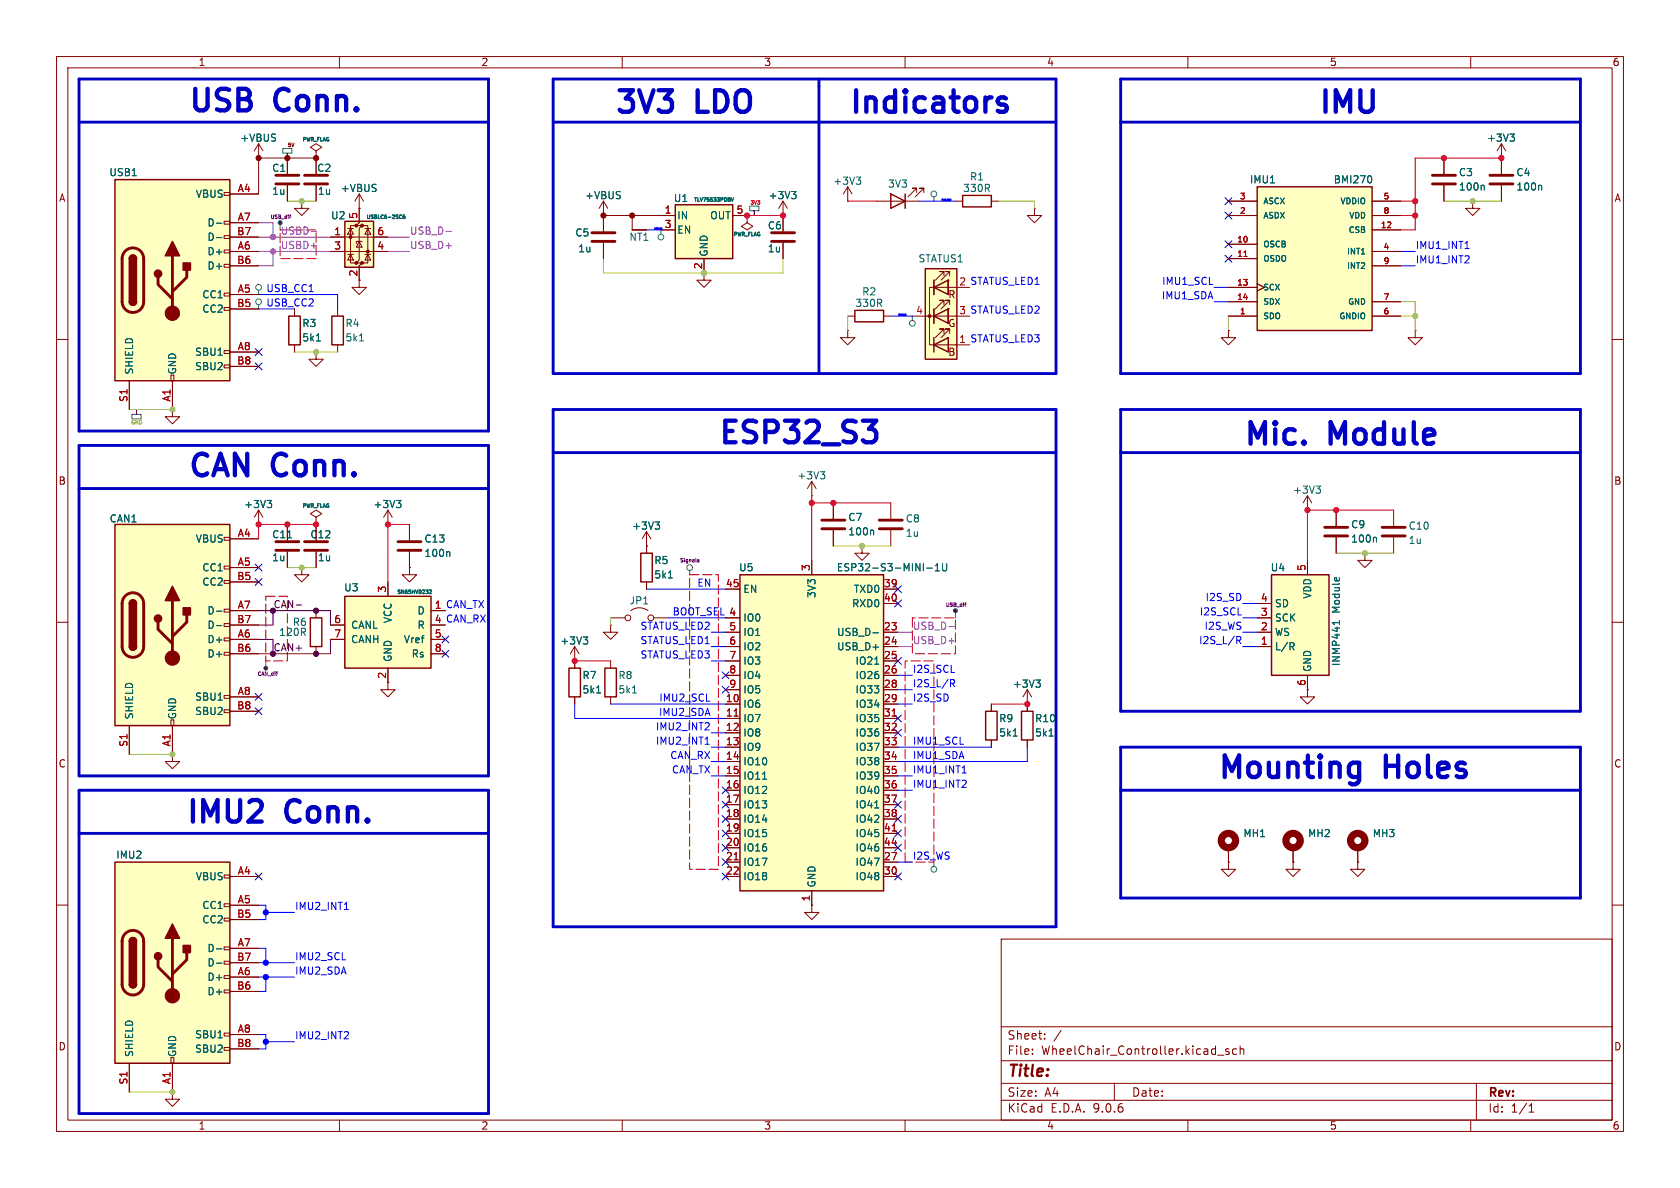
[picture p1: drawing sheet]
<svg xmlns="http://www.w3.org/2000/svg" width="297mm" height="210mm" viewBox="0 0 297 210" stroke-linecap="round" stroke-linejoin="round" font-family="sans-serif">
<g fill="none" stroke="#840000" stroke-width=".18">
<path d="M10 10h277v190h-277zM12 12h273v186h-273zM60 10v2M110 10v2M160 10v2M210 10v2M260 10v2M132.1 38.1v1.3l-1 .6 1 .6 1-.6-1-.6M132.1 38.1h.1M217.2 58.4v1.3h1.2l-1.2 1.3-1.3-1.3h1.3M217.2 58.4h.1M10 60h2"/>
<path d="M285 60h2M45.7 92.7h.1M45.7 90.2l-.7 1.2M45.7 90.2l.8 1.2M45.7 90.2v2.5M50.8 92.7v2.8M50.8 97.5v2.8M55.9 91.4l1-.6-1-.6-1 .6 1 .6v1.3M55.9 92.7h.1M10 110h2M53.3 100.3v1.3h1.3l-1.3 1.3-1.2-1.3h1.2M53.3 100.3h.1"/>
<path d="M285 110h2M30.5 133.4v1.2h1.2l-1.2 1.3-1.3-1.3h1.3M30.5 133.4h.1M10 160h2M177 166h108v32h-108zM285 160h2M60 198v2M110 198v2M160 198v2M177 194.5h108M177 191.5h108M177 187.5h108"/>
<path d="M177 181.5h108M182.5 186.3v.1M182.5 185.5v.1M184.7 183.6v.1M184.7 182.8v.1M187.6 182.1l-1.3 2M197 191.5v3M210 198v2M215.2 186.5h1.2M217.2 185.5l-.3-.1-.2 .2v.2l.5 .2v.3h-.5M218.6 185.5l-.4-.1-.3 .3v.4l.1 .2h.6M219.2 185.5l.3-.1 .3 .1 .1 .9"/>
<path d="M219.2 184.9v1.5M260 198v2M261 191.5v6.5M270.3 196.6h.9M270.3 195.5l.4-.4v1.5"/>
</g>
<path d="M48.8 95.8h4M48.8 97.3h4" fill="none" stroke="#840000" stroke-width=".51"/>
<path d="M47.2 88.5h.8l-.4 .4M47.8 88.9l.2 .3v.3l-.2 .2M50.8 95.1h.8" fill="none" stroke="#006464" stroke-width=".18"/>
<path d="M20.3 92.7h20.3v35.6h-20.3z" fill="#ffffc2"/>
<g fill="none" stroke="#840000" stroke-width=".18">
<path d="M124.5 48.3v1.2h1.2l-1.2 1.3-1.3-1.3h1.3M39.6 95h1v.5h-1zM40.6 95.3h5.1M231.1 90.2h.1M231.1 87.6l-.7 1.3M231.1 87.6l.8 1.3M231.1 87.6v2.6M236.2 90.2v2.8M236.2 95v2.8M241.3 97.8v1.3h1.3l-1.3 1.2-1.3-1.2h1.3M241.3 97.8h.1M246.4 90.2v2.8"/>
<path d="M246.4 95v2.8M39.6 100.1h1v.5h-1zM39.6 102.6h1v.5h-1zM39.6 107.7h1v.5h-1zM39.6 110.2h1v.5h-1zM39.6 112.8h1v.5h-1zM39.6 115.3h1v.5h-1zM40.6 100.3h5.1M40.6 102.9h5.1M40.6 108h5.1M40.6 110.5h5.1M40.6 113h5.1"/>
<path d="M40.6 115.6h5.1M22.9 128.3v5.1M30.2 127.3h.5v1h-.5zM30.5 128.3v5.1M39.6 122.9h1v.5h-1zM39.6 125.5h1v.5h-1zM40.6 123.2h5.1M40.6 125.7h5.1M231.1 121.9v1.3h1.3l-1.3 1.3-1.2-1.3h1.2M231.1 121.9h.1"/>
</g>
<path d="M20.3 92.7h20.3v35.6h-20.3zM22.9 106.7a.64 .64 0 0 1 .6-.7 .64 .64 0 0 1 .6 .7M22.9 114.3a.64 .64 0 0 0 .6 .6 .64 .64 0 0 0 .6-.6" fill="none" stroke="#840000" stroke-width=".25"/>
<path d="M234.2 93.2h4.1M234.2 94.7h4.1M244.3 93.2h4.1M244.3 94.7h4.1M22.1 105.3a1.9 1.9 0 0 1 2.1-.4 1.9 1.9 0 0 1 1.2 1.8v7.6a1.91 1.91 0 0 1-1.9 1.9 1.91 1.91 0 0 1-1.9-1.9v-7.8l.2-.6zM27.9 110v1.3l2.6 2.5M30.5 106.2v10.1M33 108.7v1.3l-2.5 2.5" fill="none" stroke="#840000" stroke-width=".51"/>
<g fill="#840000" stroke="#840000" stroke-width=".25">
<path d="M22.9 106.7h1.2v7.6h-1.2z"/>
<path d="M23 106.2a.64 .64 0 0 1 .7-.1 .64 .64 0 0 1 .4 .6h-1.2z"/>
<path d="M22.9 114.3h1.2a.64 .64 0 0 1-.6 .6 .64 .64 0 0 1-.6-.6z"/>
<path d="M30.5 103.6l1.2 2.6h-2.5z"/>
<path d="M32.4 107.4h1.3v1.3h-1.3z"/>
<circle cx="27.9" cy="109.3" r=".63"/>
</g>
<circle cx="30.5" cy="116.3" r="1.27" fill="#840000" stroke="#840000" stroke-width=".18"/>
<path d="M232.7 85.9h.7l-.4 .5M233.2 86.4l.2 .2v.4l-.2 .2M243.2 95l.1 .2v.6M38.3 108h.9M38.3 110.6h.9" fill="none" stroke="#006464" stroke-width=".18"/>
<path d="M224.8 101.6h10.1v17.8h-10.1z" fill="#ffffc2"/>
<path d="M224.8 101.6h10.1v17.8h-10.1z" fill="none" stroke="#840000" stroke-width=".25"/>
<path d="M63.5 36.8h.1M63.5 34.3l-.8 1.3M63.5 34.3l.8 1.3M63.5 34.3v2.5M63.5 49.5v1.3h1.3l-1.3 1.3-1.3-1.3h1.3M231.1 99.1v2.5M222.2 106.7h2.6M222.2 109.2h2.6M222.2 111.8h2.6M222.2 114.3h2.6M231.1 119.4v2.5" fill="none" stroke="#840000" stroke-width=".18"/>
<path d="M228.4 114.3l.4 .6M228.5 113.6l.3 .3-.1 .3-.2 .1M236.8 109.7v.7M236.8 110.1h-1.3l.3 .2" fill="none" stroke="#006464" stroke-width=".18"/>
<path d="M61 39.1h5v8.1h-5z" fill="#ffffc2"/>
<g fill="#840000" stroke="#840000" stroke-width=".18">
<circle cx="62" cy="41.9" r=".25"/>
<circle cx="63" cy="39.9" r=".25"/>
<circle cx="63" cy="46.5" r=".25"/>
<circle cx="64" cy="39.9" r=".25"/>
<circle cx="64" cy="46.5" r=".25"/>
<circle cx="65" cy="44.4" r=".25"/>
</g>
<g fill="none" stroke="#840000" stroke-width=".18">
<path d="M63 39.9h-1v6.6h1M63.5 36.8v2.6l-.5 .5h1l-.5 .5v5.6l-.5 .5h1l-.5 .5v2.5M64 39.9h1v6.6h-1M182.9 36.8v1.3h1.2l-1.2 1.3-1.3-1.3h1.3M182.9 36.8h.1M58.4 41.9h10.2M58.4 44.5h10.2M61.5 45h1M61.5 40.4h1M62 40.4l.5 1h-1zM62 45l.5 1h-1zM63.5 42.7l.5 1h-1z"/>
<path d="M64 42.7h-1v.4M64.5 45h1M64.5 40.4h1M65 40.4l.5 1h-1zM65 45l.5 1h-1zM152.4 96.5v1.3h1.3l-1.3 1.3-1.3-1.3h1.3M152.4 96.5h.1M107.9 109.2h2.6M111.5 108a2.54 2.54 0 0 1 3.1 0M115.6 109.2h2.5M217.2 152.4v1.3h1.2l-1.2 1.2-1.3-1.2h1.3M217.2 152.4h.1"/>
<path d="M217.2 149.9v2.5M228.6 152.4v1.3h1.3l-1.3 1.2-1.3-1.2h1.3M228.6 152.4h.1M228.6 149.9v2.5M240 152.4v1.3h1.3l-1.3 1.2-1.2-1.2h1.2M240 152.4h.1M240 149.9v2.5"/>
<circle cx="111" cy="109.2" r=".51"/>
<circle cx="115.1" cy="109.2" r=".51"/>
</g>
<path d="M61 39.1h5v8.1h-5z" fill="none" stroke="#840000" stroke-width=".25"/>
<path d="M70.9 38h.1M71 38v.1M71 38.6h-.1M71.5 38l-.2 .2-.1 .3 .2 .1h.2l-.1-.3-.3 .1" fill="none" stroke="#006464" stroke-width=".18"/>
<g fill="none" stroke="#840000" stroke-width="1.3">
<circle cx="217.2" cy="148.6" r="1.27"/>
<circle cx="228.6" cy="148.6" r="1.27"/>
<circle cx="240" cy="148.6" r="1.27"/>
</g>
<path d="M222.2 33h20.4v25.4h-20.4z" fill="#ffffc2"/>
<path d="M222.2 33h20.4v25.4h-20.4z" fill="none" stroke="#840000" stroke-width=".25"/>
<g fill="none" stroke="#840000" stroke-width=".18">
<path d="M217.2 35.6h5M217.2 38.1h5M242.6 35.6h5M242.6 38.1h5M255.3 27.9v2.8M255.3 32.8v2.8M260.3 35.6v1.2h1.3l-1.3 1.3-1.2-1.3h1.2M260.3 35.6h.1M265.4 27.9h.1M265.4 25.4v5.3M265.4 32.8v2.8M265.4 25.4l-.7 1.3"/>
<path d="M265.4 25.4l.8 1.3M217.2 43.2h5M217.2 45.7h5M217.2 50.8h5M217.2 53.3h5M217.2 55.9h5M222.2 50.2l1.3 .6-1.3 .6M242.6 53.3h5M242.6 55.9h5M242.6 40.6h5M242.6 44.5h5M242.6 47h5"/>
<path d="M250.2 58.4v1.3h1.3l-1.3 1.3-1.3-1.3h1.3M250.2 58.4h.1"/>
</g>
<path d="M219.9 45.3h.6" fill="none" stroke="#a90000" stroke-width=".18"/>
<path d="M242.3 31.1l.2 .4-.2 .8M262.2 32.8l.2 .1v.7M266.9 23.7h.8l-.4 .5M267.5 24.2l.2 .2v.3l-.2 .3M272.4 32.8l.2 .1v.7" fill="none" stroke="#006464" stroke-width=".18"/>
<path d="M253.2 31h4.1M253.2 32.5h4.1M263.4 31h4.1M263.4 32.5h4.1" fill="none" stroke="#840000" stroke-width=".51"/>
<path d="M20.3 31.8h20.3v35.5h-20.3z" fill="#ffffc2"/>
<g fill="none" stroke="#840000" stroke-width=".18">
<path d="M39.6 34h1v.5h-1zM39.6 39.1h1v.5h-1zM40.6 34.3h5.1M40.6 39.4h5.1M138.4 38.1v2.8M39.6 44.2h1v.5h-1zM39.6 41.7h1v.5h-1zM39.6 51.8h1v.5h-1zM39.6 54.4h1v.5h-1zM39.6 46.7h1v.5h-1zM40.6 41.9h5.1M40.6 44.5h5.1"/>
<path d="M40.6 47h5.1M40.6 52.1h5.1M40.6 54.6h5.1M138.4 42.9v2.8M149.9 58.4v1.3h1.2l-1.2 1.3-1.3-1.3h1.3M149.9 58.4h.1M149.9 55.9h1.2M156.2 55.9h1.3M22.9 67.3v5.1M30.2 66.3h.5v1h-.5zM30.5 67.3v5.1M39.6 62h1v.5h-1z"/>
<path d="M39.6 64.5h1v.5h-1zM40.6 62.2h5.1M40.6 64.8h5.1M55.9 62.2v1.3h1.2l-1.2 1.3-1.3-1.3h1.3M55.9 62.2h.1M55.9 92.7v2.8M55.9 97.5v2.8M68.6 92.7h.1M68.6 90.2l-.8 1.2M68.6 90.2l.7 1.2M68.6 90.2v2.5M72.4 92.7v2.8"/>
<path d="M72.4 97.5v2.8M72.4 100.3v1.3h1.3l-1.3 1.3-1.3-1.3h1.3M72.4 100.3h.1M68.6 120.7v1.2h1.2l-1.2 1.3-1.3-1.3h1.3M175.3 124.5v1.2M175.3 130.8v1.3M181.6 124.5h.1M181.6 121.9l-.8 1.3M181.6 121.9l.8 1.3M181.6 121.9v3.8M181.6 130.8v1.3"/>
</g>
<path d="M20.3 31.8h20.3v35.5h-20.3zM22.9 45.7a.64 .64 0 0 1 .6-.6 .64 .64 0 0 1 .6 .6M22.9 53.3a.64 .64 0 0 0 .6 .7 .64 .64 0 0 0 .6-.7M151.1 54.9h5.1v2h-5.1zM174.2 125.7h2.1v5.1h-2.1zM180.6 125.7h2v5.1h-2z" fill="none" stroke="#840000" stroke-width=".25"/>
<path d="M22.1 44.4a1.9 1.9 0 0 1 2.1-.4 1.9 1.9 0 0 1 1.2 1.7v7.6a1.91 1.91 0 0 1-1.9 1.9 1.91 1.91 0 0 1-1.9-1.9v-7.7l.2-.7zM27.9 49v1.3l2.6 2.5M30.5 45.2v10.2M33 47.8v1.2l-2.5 2.6M136.4 41.1h4.1M136.4 42.7h4.1M53.8 95.8h4.1M53.8 97.3h4.1M70.4 95.8h4M70.4 97.3h4" fill="none" stroke="#840000" stroke-width=".51"/>
<g fill="#840000" stroke="#840000" stroke-width=".25">
<path d="M22.9 45.7h1.2v7.6h-1.2z"/>
<path d="M23 45.3a.64 .64 0 0 1 .7-.2 .64 .64 0 0 1 .4 .6h-1.2z"/>
<path d="M22.9 53.3h1.2a.64 .64 0 0 1-.6 .7 .64 .64 0 0 1-.6-.7z"/>
<path d="M30.5 42.7l1.2 2.5h-2.5z"/>
<path d="M32.4 46.5h1.3v1.3h-1.3z"/>
<circle cx="27.9" cy="48.4" r=".63"/>
</g>
<circle cx="30.5" cy="55.4" r="1.27" fill="#840000" stroke="#840000" stroke-width=".18"/>
<path d="M38.3 39.5h.9M38.3 42h.9M70.1 88.5h.8l-.4 .4M70.6 88.9l.3 .3v.3l-.3 .2M79.3 97.5l.2 .2v.7M179.1 130.1h.7M183.1 120.2h.8l-.4 .5M183.7 120.7l.2 .2v.3l-.2 .3M185.5 130.1h.7" fill="none" stroke="#006464" stroke-width=".18"/>
<path d="M61 105.4h15.2v12.7h-15.2z" fill="#ffffc2"/>
<path d="M61 105.4h15.2v12.7h-15.2zM106.9 118.1h2.1v5.1h-2.1z" fill="none" stroke="#840000" stroke-width=".25"/>
<path d="M58.4 113h2.6M58.4 110.5h2.6M68.6 102.9v2.5M68.6 118.1v2.6M76.2 108h2.5M76.2 113h2.5M76.2 115.6h2.5M107.9 116.8v1.3M107.9 123.2v1.3" fill="none" stroke="#840000" stroke-width=".18"/>
<path d="M75.9 104.3v.1M75.9 104.3h.3l.1 .2-.4 .4h.4M111.8 122.5h.7" fill="none" stroke="#006464" stroke-width=".18"/>
<path d="M130.8 101.6h25.4v55.9h-25.4z" fill="#ffffc2"/>
<path d="M157.5 34.3l2.5 1.3-2.5 1.2zM160 34.3v2.5M170.2 34.5h5.1v2.1h-5.1zM54.9 109.2h2v5.1h-2zM100.6 118.1h2v5.1h-2zM130.8 101.6h25.4v55.9h-25.4z" fill="none" stroke="#840000" stroke-width=".25"/>
<g fill="none" stroke="#840000" stroke-width=".18">
<path d="M138.4 38.1h.1M138.4 35.6l-.7 1.2M138.4 35.6l.8 1.2M138.4 35.6v2.5M149.9 35.6h.1M149.9 33l-.8 1.3M149.9 33l.7 1.3M149.9 33v2.6M154.9 35.6h7.7M162.1 34v-.7h-.8h.8l-1.6 1.5M163.3 34v-.7h-.7h.7l-1.5 1.5M168.9 35.6h1.3"/>
<path d="M175.3 35.6h1.2M114.3 96.5h.1M114.3 94l-.8 1.3M114.3 94l.8 1.3M114.3 94v2.5M143.5 99.1v2.5M147.3 88.9v2.8M147.3 93.7v2.8M157.5 88.9v2.8M157.5 93.7v2.8M55.9 108v1.2M55.9 114.3v1.3"/>
<path d="M101.6 116.8h.1M101.6 114.3l-.8 1.3M101.6 114.3l.8 1.3M101.6 114.3v3.8M107.9 110.5v1.3h1.3l-1.3 1.2-1.2-1.2h1.2M107.9 110.5h.1M128.3 104.1h2.5M128.3 109.2h2.5M128.3 111.8h2.5M128.3 114.3h2.5M128.3 116.8h2.5M128.3 119.4h2.5"/>
<path d="M156.2 104.1h2.5M156.2 111.8h2.5M156.2 114.3h2.5M156.2 116.8h2.5M156.2 119.4h2.5M156.2 106.7h2.5M101.6 123.2v1.3M128.3 121.9h2.5M128.3 124.5h2.5M128.3 127h2.5M128.3 129.5h2.5M128.3 132.1h2.5"/>
<path d="M128.3 134.6h2.5M128.3 137.2h2.5M128.3 139.7h2.5M156.2 121.9h2.5M156.2 124.5h2.5M156.2 127h2.5M156.2 129.5h2.5M156.2 132.1h2.5M156.2 134.6h2.5M156.2 137.2h2.5M156.2 139.7h2.5M128.3 142.2h2.5"/>
<path d="M128.3 144.8h2.5M128.3 147.3h2.5M128.3 149.9h2.5M128.3 152.4h2.5M128.3 154.9h2.5M143.5 157.5v2.5M156.2 142.2h2.5M156.2 144.8h2.5M156.2 147.3h2.5M156.2 149.9h2.5M156.2 152.4h2.5M156.2 154.9h2.5"/>
<path d="M143.5 160v1.3h1.3l-1.3 1.3-1.3-1.3h1.3M143.5 160h.1M30.5 193v1.3h1.2l-1.2 1.3-1.3-1.3h1.3M30.5 193h.1"/>
</g>
<path d="M129.8 126.6h.7M157.7 126.6h.7M129.8 152h.7M157.7 146.9h.7" fill="none" stroke="#a90000" stroke-width=".18"/>
<g fill="none" stroke="#006464" stroke-width=".18">
<path d="M139.9 33.9h.8l-.4 .4M140.5 34.3l.2 .3v.3l-.2 .2M151.4 31.3h.8l-.5 .5M151.9 31.8l.3 .2v.3l-.3 .3M115.8 92.3h.8l-.4 .5M116.4 92.8l.2 .2v.3l-.2 .2M154.3 93.7l.1 .2v.7M166.6 99.6v1.1l.3 .2 .3-.1 .2-.1v-1.1M103.1 112.6h.8l-.4 .5M103.7 113.1l.2 .2v.3l-.2 .3M154.3 111.9h1M154.6 117.4h.8"/>
<path d="M163.8 100.4h1M165.4 100.9h.7M165.4 100l.3-.4v1.3M105.5 122.5h.7M134.8 137.7h.7M154.6 142.8h.8"/>
</g>
<path d="M145.3 91.9h4.1M145.3 93.5h4.1M155.4 91.9h4.1M155.4 93.5h4.1" fill="none" stroke="#840000" stroke-width=".51"/>
<path d="M20.3 152.4h20.3v35.6h-20.3z" fill="#ffffc2"/>
<g fill="none" stroke="#840000" stroke-width=".18">
<path d="M106.7 38.1h.1M106.7 35.6v5.3M106.7 35.6l-.8 1.2M106.7 35.6l.7 1.2M106.7 42.9v2.8M111.8 40.6h2.5M39.6 154.7h1v.5h-1zM39.6 159.8h1v.5h-1zM40.6 154.9h5.1M39.6 162.3h1v.5h-1zM39.6 167.4h1v.5h-1zM39.6 169.9h1v.5h-1z"/>
<path d="M39.6 172.5h1v.5h-1zM39.6 175h1v.5h-1zM40.6 160h5.1M40.6 162.6h5.1M40.6 167.6h5.1M40.6 170.2h5.1M40.6 172.7h5.1M40.6 175.3h5.1M22.9 188v5M30.2 186.9h.5v1.1h-.5zM30.5 188v5M39.6 182.6h1v.5h-1z"/>
<path d="M39.6 185.2h1v.5h-1zM40.6 182.9h5.1M40.6 185.4h5.1"/>
</g>
<path d="M111.8 40.6h2.5M20.3 152.4h20.3v35.6h-20.3zM22.9 166.4a.64 .64 0 0 1 .6-.7 .64 .64 0 0 1 .6 .7M22.9 174a.64 .64 0 0 0 .6 .6 .64 .64 0 0 0 .6-.6" fill="none" stroke="#840000" stroke-width=".25"/>
<path d="M104.6 41.1h4.1M104.6 42.7h4.1M22.1 165a1.9 1.9 0 0 1 2.1-.4 1.9 1.9 0 0 1 1.2 1.8v7.6a1.91 1.91 0 0 1-1.9 1.9 1.91 1.91 0 0 1-1.9-1.9v-7.8l.2-.6zM27.9 169.7v1.2l2.6 2.6M30.5 165.9v10.1M33 168.4v1.3l-2.5 2.5" fill="none" stroke="#840000" stroke-width=".51"/>
<g fill="#840000" stroke="#840000" stroke-width=".25">
<path d="M22.9 166.4h1.2v7.6h-1.2z"/>
<path d="M23 165.9a.64 .64 0 0 1 .7-.1 .64 .64 0 0 1 .4 .6h-1.2z"/>
<path d="M22.9 174h1.2a.64 .64 0 0 1-.6 .6 .64 .64 0 0 1-.6-.6z"/>
<path d="M30.5 163.3l1.2 2.6h-2.5z"/>
<path d="M32.4 167.1h1.3v1.3h-1.3z"/>
<circle cx="27.9" cy="169" r=".63"/>
</g>
<circle cx="30.5" cy="176" r="1.27" fill="#840000" stroke="#840000" stroke-width=".18"/>
<path d="M38.3 167.7h.9M38.3 170.3h.9" fill="none" stroke="#006464" stroke-width=".18"/>
<path d="M163.6 47.5h5.6v16h-5.6z" fill="#ffffc2"/>
<circle cx="164.3" cy="55.9" r=".25" fill="#840000" stroke="#840000" stroke-width=".18"/>
<path d="M51.1 55.9h2v5.1h-2zM58.7 55.9h2v5.1h-2zM163.6 47.5h5.6v16h-5.6zM165.1 50.8l2.5-1.3v2.6zM165.1 55.9l2.5-1.3v2.6zM165.1 49.5v2.6M165.1 54.6v2.6M165.1 59.7v2.5M165.1 61l2.5-1.3v2.5zM113.3 97.8h2v5.1h-2z" fill="none" stroke="#840000" stroke-width=".25"/>
<g fill="none" stroke="#840000" stroke-width=".18">
<path d="M45.7 27.9h.1M45.7 25.4l-.7 1.3M45.7 25.4l.8 1.3M45.7 25.4v2.5M50.8 27.9v2.8M50.8 32.8v2.8M53.3 35.6v1.2h1.3l-1.3 1.3-1.2-1.3h1.2M53.3 35.6h.1M55.9 26.7l1-.7-1-.6-1 .6 1 .7v1.2M55.9 27.9h.1M55.9 27.9v2.8M55.9 32.8v2.8"/>
<path d="M52.1 54.6v1.3M59.7 54.6v1.3M161.3 55.9h10.1M165.1 49.5v2.6M165.1 54.6v2.6M166.9 48.8v-.8h-.8h.8l-1.5 1.5M166.9 53.8v-.7h-.8h.8l-1.5 1.5M166.9 58.9v-.7h-.8h.8l-1.5 1.5M167.6 49.5h.1M167.6 49.5v2.6zM167.6 54.6h.1M167.6 54.6v2.6z"/>
<path d="M167.9 48.8v-.8h-.8h.8l-1.5 1.5M167.9 53.8v-.7h-.8h.8l-1.5 1.5M167.9 58.9v-.7h-.8h.8l-1.5 1.5M168.9 50.8h-4.6v10.2h1.1M30.5 72.4v1.3h1.2l-1.2 1.2-1.3-1.2h1.3M30.5 72.4h.1M52.1 61v1.2M59.7 61v1.2M165.1 61h6.3M114.3 96.5v1.3M143.5 87.6h.1M143.5 85.1l-.8 1.3"/>
<path d="M143.5 85.1l.8 1.3M143.5 85.1v2.5M114.3 102.9v1.2"/>
</g>
<path d="M55.9 60.3h.8M63.6 60.3h.7M145 83.4h.8l-.4 .5M145.6 83.9l.2 .2v.3l-.2 .3M118.2 102.2h.7" fill="none" stroke="#006464" stroke-width=".18"/>
<path d="M48.8 31h4M48.8 32.5h4M53.8 31h4.1M53.8 32.5h4.1" fill="none" stroke="#840000" stroke-width=".51"/>
<path d="M119.4 36.2h10.1v9.5h-10.1z" fill="#ffffc2"/>
<path d="M119.4 36.2h10.1v9.5h-10.1z" fill="none" stroke="#840000" stroke-width=".25"/>
<g fill="none" stroke="#840000" stroke-width=".18">
<path d="M40.6 39.4h5.1M45.7 27.9h.1M45.7 27.9h10.2M45.7 27.9v6.4h-5.1M50.8 27.9v2.8M50.8 32.8v2.8M53.3 35.6h.1M55.9 27.9h.1M55.9 27.9v2.8M55.9 32.8v2.8M63.5 36.8h.1M63.5 36.8v2.6"/>
<path d="M106.7 38.1h.1M106.7 38.1h12.7M106.7 38.1v2.8M111.8 38.1v2.5M129.5 38.1h2.6M132.1 38.1h.1M138.4 38.1h.1M138.4 38.1v2.8M217.2 38.1h5M217.2 35.6h5M242.6 38.1h5M242.6 35.6h5"/>
<path d="M255.3 27.9v2.8M255.3 32.8v2.8M260.3 35.6h.1M265.4 27.9h.1M265.4 27.9v2.8M265.4 32.8v2.8M40.6 44.5h5.1M40.6 47h5.1M40.6 41.9h5.1M40.6 52.1h5.1M40.6 54.6h5.1M52.1 54.6v1.3"/>
<path d="M58.4 44.5h2.6M58.4 41.9h2.6M63.5 47v2.5M66 44.5h2.6M66 41.9h2.6M106.7 42.9v2.8M116.8 40.6h2.6M124.5 45.7v2.6M138.4 42.9v2.8M217.2 58.4h.1M217.2 43.2h5M217.2 45.7h5"/>
<path d="M217.2 50.8h5M217.2 53.3h5M217.2 55.9h5M222.2 50.2l1.3 .6-1.3 .6M242.6 40.6h5M242.6 53.3h5M242.6 55.9h5M242.6 44.5h5M242.6 47h5M22.9 67.3v5.1M30.5 72.4h.1M30.5 67.3v5.1"/>
<path d="M40.6 62.2h5.1M40.6 64.8h5.1M52.1 61v1.2M55.9 62.2h.1M40.6 95.3h5.1M45.7 92.7h.1M50.8 92.7v2.8M50.8 97.5v2.8M55.9 92.7h.1M55.9 92.7v2.8M55.9 97.5v2.8M68.6 92.7h.1"/>
<path d="M72.4 92.7v2.8M72.4 97.5v2.8M114.3 96.5h.1M114.3 96.5v1.3M143.5 99.1v2.5M147.3 88.9v2.8M147.3 93.7v2.8M152.4 96.5h.1M231.1 99.1v2.5M236.2 90.2v2.8M236.2 95v2.8M241.3 97.8h.1"/>
<path d="M40.6 100.3h5.1M40.6 102.9h5.1M40.6 108h5.1M40.6 110.5h5.1M40.6 113h5.1M40.6 115.6h5.1M53.3 100.3h.1M58.4 110.5h2.6M58.4 113h2.6M68.6 102.9v2.5M68.6 118.1v2.6M72.4 100.3h.1"/>
<path d="M76.2 108h2.5M76.2 113h2.5M76.2 115.6h2.5M101.6 116.8h.1M101.6 116.8v1.3M114.3 102.9v1.2M128.3 109.2h2.5M128.3 111.8h2.5M128.3 114.3h2.5M128.3 104.1h2.5M128.3 116.8h2.5M128.3 119.4h2.5"/>
<path d="M156.2 106.7h2.5M156.2 111.8h2.5M156.2 114.3h2.5M156.2 104.1h2.5M156.2 116.8h2.5M156.2 119.4h2.5M222.2 106.7h2.6M222.2 109.2h2.6M222.2 111.8h2.6M222.2 114.3h2.6M231.1 119.4v2.5M22.9 128.3v5.1"/>
<path d="M30.5 133.4h.1M30.5 128.3v5.1M40.6 123.2h5.1M40.6 125.7h5.1M101.6 123.2v1.3M128.3 121.9h2.5M128.3 124.5h2.5M128.3 127h2.5M128.3 129.5h2.5M128.3 132.1h2.5M128.3 134.6h2.5M128.3 137.2h2.5"/>
<path d="M128.3 139.7h2.5M156.2 121.9h2.5M156.2 124.5h2.5M156.2 127h2.5M156.2 129.5h2.5M156.2 132.1h2.5M156.2 134.6h2.5M156.2 137.2h2.5M156.2 139.7h2.5M175.3 124.5v1.2M175.3 130.8v1.3M181.6 124.5h.1"/>
<path d="M181.6 124.5v1.2M181.6 130.8v1.3M231.1 121.9h.1M40.6 154.9h5.1M128.3 142.2h2.5M128.3 144.8h2.5M128.3 147.3h2.5M128.3 149.9h2.5M128.3 152.4h2.5M128.3 154.9h2.5M143.5 157.5v2.5M156.2 142.2h2.5"/>
<path d="M156.2 144.8h2.5M156.2 147.3h2.5M156.2 149.9h2.5M156.2 152.4h2.5M156.2 154.9h2.5M217.2 152.4h.1M217.2 149.9v2.5M228.6 152.4h.1M228.6 149.9v2.5M240 152.4h.1M240 149.9v2.5M40.6 160h5.1"/>
<path d="M40.6 162.6h5.1M40.6 167.6h5.1M40.6 170.2h5.1M40.6 172.7h5.1M40.6 175.3h5.1M143.5 160h.1M22.9 188v5M30.5 193h.1M30.5 188v5M40.6 182.9h5.1M40.6 185.4h5.1"/>
</g>
<g fill="none" stroke="#006464" stroke-width=".18">
<path d="M38.3 39.5h.9M70.9 38h.1M71 38v.1M71 38.6h-.1M71.5 38l-.2 .2-.1 .3 .2 .1h.2l-.1-.3-.3 .1M129.3 35l.2 .6 .2-.6M139.9 33.9h.8l-.4 .4M140.5 34.3l.2 .3v.3l-.2 .2M242.3 31.1l.2 .4-.2 .8M262.2 32.8l.2 .1v.7M266.9 23.7h.8l-.4 .5M267.5 24.2l.2 .2v.3l-.2 .3"/>
<path d="M272.4 32.8l.2 .1v.7M38.3 42h.9M55.9 60.3h.8M47.2 88.5h.8l-.4 .4M47.8 88.9l.2 .3v.3l-.2 .2M50.8 95.1h.8M70.1 88.5h.8l-.4 .4M70.6 88.9l.3 .3v.3l-.3 .2M79.3 97.5l.2 .2v.7M115.8 92.3h.8l-.4 .5M116.4 92.8l.2 .2v.3l-.2 .2M154.3 93.7l.1 .2v.7"/>
<path d="M166.6 99.6v1.1l.3 .2 .3-.1 .2-.1v-1.1M243.2 95l.1 .2v.6M38.3 108h.9M38.3 110.6h.9M75.9 104.3v.1M75.9 104.3h.3l.1 .2-.4 .4h.4M103.1 112.6h.8l-.4 .5M103.7 113.1l.2 .2v.3l-.2 .3M118.2 102.2h.7M154.3 111.9h1M154.6 117.4h.8M163.8 100.4h1"/>
<path d="M165.4 100.9h.7M165.4 100l.3-.4v1.3M228.4 114.3l.4 .6M228.5 113.6l.3 .3-.1 .3-.2 .1M236.8 109.7v.7M236.8 110.1h-1.3l.3 .2M105.5 122.5h.7M134.8 137.7h.7M179.1 130.1h.7M183.1 120.2h.8l-.4 .5M183.7 120.7l.2 .2v.3l-.2 .3M185.5 130.1h.7"/>
<path d="M154.6 142.8h.8M38.3 167.7h.9M38.3 170.3h.9"/>
</g>
<g fill="none" stroke="#484848" stroke-width=".18">
<path d="M50 26.3h1.6v.8h-.8v.8v-.8h-.8zM132.5 36.4h1.7v.8h-.9v.9v-.9h-.8zM165.1 34.8v.8M45.7 51.3v.8M45.7 53.8v.8M116.8 40.6v.8M161.3 55.9v.7M24.1 72.4v.9h.8v.8h-1.6v-.8h.8zM47 116.8v1M121.9 100.8v.8M168.9 108.3v.9M165.1 152.4v.8"/>
<circle cx="165.1" cy="34.3" r=".51"/>
<circle cx="45.7" cy="50.8" r=".51"/>
<circle cx="45.7" cy="53.3" r=".51"/>
<circle cx="116.8" cy="41.9" r=".51"/>
<circle cx="161.3" cy="57.2" r=".51"/>
<circle cx="121.9" cy="100.3" r=".51"/>
<circle cx="165.1" cy="153.7" r=".51"/>
</g>
<g fill="#484848" stroke="#484848" stroke-width=".18">
<circle cx="168.9" cy="108" r=".36"/>
<circle cx="47" cy="118.1" r=".36"/>
<circle cx="49.5" cy="39.4" r=".36"/>
</g>
<path d="M51.2 38.2h.2M51.4 38l-.1 .1M123.6 99h-.3l.3 .2v.1h-.3M48.8 119h.3M49 118.8h.1M170.6 106.8h.2M170.8 106.6l-.2 .1" fill="none" stroke="#840084" stroke-width=".18"/>
<path d="M49.5 40.6h6.4v5.1h-6.4v-5.1M47 105.4h3.8v11.4h-3.8v-11.4M121.9 101.6h5.1v52.1h-5.1v-52.1M161.3 109.2v6.4h7.6v-6.4h-7.6M160 152.4v-35.6h5.1v35.6h-5.1" fill="none" stroke="#f00" stroke-width=".18" stroke-dasharray="1.7 .6"/>
<g fill="none" stroke="#00f" stroke-width=".18">
<path d="M162.6 35.6h6.3M45.7 52.1h14v2.5M45.7 54.6h6.4M114.3 40.6h2.5M157.5 55.9h3.8M214.6 50.8h2.6M214.6 53.3h2.6M247.6 47h2.6M247.6 44.5h2.6M259 43.9h.7M114.3 104.1h14M118.1 109.2h10.2"/>
<path d="M125.7 114.3h2.6M125.7 116.8h2.6M125.7 111.8h2.6M158.7 119.4h2.6M218.6 112.5h.5l.3 .3-.2 .3-.6 .1M218.9 113.2l.5 .6M219.7 109.2h2.5M219.7 114.3h2.5M219.7 106.7h2.5M219.7 111.8h2.5M101.6 124.5v2.5h26.7M107.9 124.5h20.4"/>
<path d="M124.7 131.6h.7M125.7 132.1h2.6M125.7 134.6h2.6M125.7 137.2h2.6M125.7 129.5h2.6M158.7 124.5h2.6M158.7 132.1h16.6M158.7 139.7h2.6M158.7 137.2h2.6M158.7 121.9h2.6M168 120.1h.5l.3 .3-.2 .3-.6 .1M168.3 120.8l.5 .6"/>
<path d="M170.1 136.6h.7M181.6 132.1v2.5h-22.9M158.7 152.4h2.6M45.7 160h1.3v2.6h-1.3M45.7 167.6h1.3v2.6M45.7 170.2h6.4M45.7 172.7h6.4M47 172.7v2.6h-1.3M47 161.3h5.1M60.9 160.8h.7M45.7 182.9h1.3v2.5h-1.3M47 184.2h5.1"/>
</g>
<path d="M45.7 108h12.7v2.5M45.7 113h2.6v2.6M48.3 108v2.5h-2.6M52.4 107h.9M58.4 113v2.6h-12.7" fill="none" stroke="#480048" stroke-width=".18"/>
<path d="M45.7 39.4h2.6v2.5M45.7 44.5h12.7M45.7 41.9h12.7M48.3 44.5v2.5h-2.6M55 40.9h1M68.6 44.5h3.8M68.6 41.9h3.8M78.8 40.9h1M158.7 114.3h2.6M158.7 111.8h2.6M167.7 110.8h1" fill="none" stroke="#c200c2" stroke-width=".18"/>
<g fill="none" stroke="#0000c2" stroke-width=".51">
<path d="M14 14h72.4v62.2h-72.4zM97.8 14h88.9v52h-88.9zM144.8 14v52M198.1 14h81.3v52h-81.3zM14 21.6h72.4M97.8 21.6h88.9M198.1 21.6h81.3M14 78.7h72.4v58.5h-72.4zM97.8 72.4h88.9v91.4h-88.9zM198.1 72.4h81.3v53.3h-81.3zM14 86.4h72.4M97.8 80h88.9"/>
<path d="M198.1 80h81.3M14 139.7h72.4v57.2h-72.4zM198.1 132.1h81.3v26.7h-81.3zM198.1 139.7h81.3M14 147.3h72.4"/>
</g>
<path d="M132.1 38.1h6.3M149.9 35.6h5M247.6 38.1h2.6M247.6 35.6h2.6M265.4 27.9h-15.2v12.7h-2.6M55.9 92.7h-10.2v2.6M72.4 92.7h-3.8v10.2M143.5 88.9h14M143.5 87.6v11.5M246.4 90.2h-15.3v8.9M101.6 116.8h6.3M175.3 124.5h6.3" fill="none" stroke="#f00" stroke-width=".18"/>
<g fill="none" stroke="#c2c200" stroke-width=".18">
<path d="M50.8 35.6h5.1M176.5 35.6h6.4v1.2M255.3 35.6h10.1M106.7 45.7v2.6h31.7v-2.6M149.9 55.9v2.5M217.2 55.9v2.5M247.6 55.9h2.6M247.6 53.3h2.6v5.1M22.9 72.4h7.6M52.1 62.2h7.6M147.3 96.5h10.2M236.2 97.8h10.2"/>
<path d="M50.8 100.3h5.1M107.9 109.2v1.3M22.9 133.4h7.6M22.9 193h7.6"/>
</g>
<g fill="none" stroke="#000084" stroke-width=".18">
<path d="M216.6 37.5l1.2 1.2M216.6 35l1.2 1.2M217.8 37.5l-1.2 1.2M217.8 35l-1.2 1.2M216.6 42.6l1.2 1.2M216.6 45.1l1.2 1.2M217.8 42.6l-1.2 1.2M217.8 45.1l-1.2 1.2M45.1 61.6l1.2 1.2M45.1 64.2l1.2 1.2M46.3 61.6l-1.2 1.2M46.3 64.2l-1.2 1.2"/>
<path d="M45.1 99.7l1.2 1.2M46.3 99.7l-1.2 1.2M45.1 102.3l1.2 1.2M46.3 102.3l-1.2 1.2M78.1 115l1.2 1.2M78.1 112.4l1.2 1.2M79.3 115l-1.2 1.2M79.3 112.4l-1.2 1.2M127.7 118.8l1.2 1.2M128.9 118.8l-1.2 1.2M158.1 116.2l1.3 1.2M158.1 106.1l1.3 1.2"/>
<path d="M158.1 103.5l1.3 1.2M159.4 116.2l-1.3 1.2M159.4 106.1l-1.3 1.2M159.4 103.5l-1.3 1.2M45.1 122.6l1.2 1.2M45.1 125.1l1.2 1.2M46.3 122.6l-1.2 1.2M46.3 125.1l-1.2 1.2M127.7 121.3l1.2 1.2M127.7 139.1l1.2 1.2M128.9 121.3l-1.2 1.2M128.9 139.1l-1.2 1.2"/>
<path d="M158.1 128.9l1.3 1.2M158.1 126.4l1.3 1.2M159.4 128.9l-1.3 1.2M159.4 126.4l-1.3 1.2M45.1 154.3l1.2 1.2M46.3 154.3l-1.2 1.2M127.7 149.3l1.2 1.2M127.7 144.2l1.2 1.2M127.7 146.7l1.2 1.2M127.7 141.6l1.2 1.2M127.7 151.8l1.2 1.2M127.7 154.3l1.2 1.2"/>
<path d="M128.9 149.3l-1.2 1.2M128.9 144.2l-1.2 1.2M128.9 146.7l-1.2 1.2M128.9 141.6l-1.2 1.2M128.9 151.8l-1.2 1.2M128.9 154.3l-1.2 1.2M158.1 146.7l1.3 1.2M158.1 141.6l1.3 1.2M158.1 144.2l1.3 1.2M158.1 149.3l1.3 1.2M158.1 154.3l1.3 1.2M159.4 146.7l-1.3 1.2"/>
<path d="M159.4 141.6l-1.3 1.2M159.4 144.2l-1.3 1.2M159.4 149.3l-1.3 1.2M159.4 154.3l-1.3 1.2"/>
</g>
<path d="M176.6 18.3l1.2 .4 .2 .5-.2 .4-.3 .2h-.8l-.3-.2M176.6 17.4l.3-.2h.6l.3 .2M152.5 74.4h2.4l-1.3 1.4a1.03 1.03 0 0 1 1.3 .7v1l-.4 .5-.3 .2h-1.1M239.9 134.8l.4 .2M240.3 134.8v3.1l-.2 .4M240.3 137.2l-.4 .2" fill="none" stroke="#0000c2" stroke-width=".76"/>
<path d="M219.9 45.3h.6M129.8 126.6h.7M157.7 126.6h.7M129.8 152h.7M157.7 146.9h.7" fill="none" stroke="#a90000" stroke-width=".18"/>
<g fill="#c2c200" stroke="#c2c200" stroke-width=".18">
<circle cx="152.4" cy="96.5" r=".46"/>
<circle cx="124.5" cy="48.3" r=".46"/>
<circle cx="260.3" cy="35.6" r=".46"/>
<circle cx="250.2" cy="55.9" r=".46"/>
<circle cx="241.3" cy="97.8" r=".46"/>
<circle cx="30.5" cy="72.4" r=".46"/>
<circle cx="53.3" cy="35.6" r=".46"/>
<circle cx="55.9" cy="62.2" r=".46"/>
<circle cx="53.3" cy="100.3" r=".46"/>
<circle cx="30.5" cy="133.4" r=".46"/>
<circle cx="30.5" cy="193" r=".46"/>
</g>
<g fill="#f00" stroke="#f00" stroke-width=".18">
<circle cx="181.6" cy="124.5" r=".46"/>
<circle cx="138.4" cy="38.1" r=".46"/>
<circle cx="132.1" cy="38.1" r=".46"/>
<circle cx="250.2" cy="35.6" r=".46"/>
<circle cx="255.3" cy="27.9" r=".46"/>
<circle cx="250.2" cy="38.1" r=".46"/>
<circle cx="265.4" cy="27.9" r=".46"/>
<circle cx="236.2" cy="90.2" r=".46"/>
<circle cx="231.1" cy="90.2" r=".46"/>
<circle cx="147.3" cy="88.9" r=".46"/>
<circle cx="143.5" cy="88.9" r=".46"/>
<circle cx="55.9" cy="92.7" r=".46"/>
<circle cx="50.8" cy="92.7" r=".46"/>
<circle cx="45.7" cy="92.7" r=".46"/>
<circle cx="101.6" cy="116.8" r=".46"/>
<circle cx="68.6" cy="92.7" r=".46"/>
</g>
<g fill="#840000" stroke="#840000" stroke-width=".18">
<circle cx="45.7" cy="27.9" r=".46"/>
<circle cx="55.9" cy="27.9" r=".46"/>
<circle cx="50.8" cy="27.9" r=".46"/>
<circle cx="106.7" cy="38.1" r=".46"/>
<circle cx="111.8" cy="38.1" r=".46"/>
</g>
<g fill="#480048" stroke="#480048" stroke-width=".18">
<circle cx="48.3" cy="108" r=".46"/>
<circle cx="48.3" cy="115.6" r=".46"/>
<circle cx="55.9" cy="108" r=".46"/>
<circle cx="55.9" cy="115.6" r=".46"/>
</g>
<g fill="#c200c2" stroke="#c200c2" stroke-width=".18">
<circle cx="48.3" cy="44.5" r=".46"/>
<circle cx="48.3" cy="41.9" r=".46"/>
</g>
<g fill="#00f" stroke="#00f" stroke-width=".18">
<circle cx="47" cy="184.2" r=".46"/>
<circle cx="47" cy="172.7" r=".46"/>
<circle cx="47" cy="170.2" r=".46"/>
<circle cx="47" cy="161.3" r=".46"/>
</g>
<g font-size="5.3" fill="#0000c2">
<text x="32.9" y="20.8">USB</text>
<text x="48.7" y="20.8">Conn.</text>
<text x="108.2" y="21.1">3V3</text>
<text x="123.2" y="21.1">LDO</text>
<text x="149.7" y="21.1">Indicators</text>
<text x="232.7" y="21.1">IMU</text>
<text x="126.6" y="79.5">ESP32_S3</text>
<text x="219.4" y="79.8">Mic.</text>
<text x="235.1" y="79.8">Module</text>
<text x="32.8" y="85.3">CAN</text>
<text x="48.3" y="85.3">Conn.</text>
<text x="214.8" y="138.7">Mounting</text>
<text x="244.9" y="138.7">Holes</text>
<text x="32.4" y="146.6">IMU2</text>
<text x="50.7" y="146.6">Conn.</text>
</g>
<text font-size="2.8" fill="#840000" x="178" y="190.9">Title:</text>
<g font-size="2.1" fill="#840000">
<text x="178" y="184">Sheet:</text>
<text x="178" y="186.7">File:</text>
<text x="184.1" y="186.7">WheelChair_Controller.kicad_sch</text>
<text x="178" y="196.9">KiCad</text>
<text x="178" y="194.1">Size:</text>
<text x="184.7" y="194.1">A4</text>
<text x="185.7" y="196.9">E.D.A.</text>
<text x="193.3" y="196.9">9.0.6</text>
<text x="200" y="194.1">Date:</text>
<text x="263" y="194.3">Rev:</text>
<text x="263" y="196.9">Id:</text>
<text x="267.1" y="196.9">1/1</text>
</g>
<g font-size="1.8" fill="#840000">
<text x="35" y="11.9">1</text>
<text x="85" y="11.9">2</text>
<text x="135" y="11.9">3</text>
<text x="185" y="11.9">4</text>
<text x="235" y="11.9">5</text>
<text x="285" y="11.9">6</text>
<text x="10.3" y="35.9">A</text>
<text x="285.3" y="35.9">A</text>
<text x="63.2" y="49" transform="rotate(-90 63.2 49)">2</text>
<text x="167.5" y="52.9">R</text>
<text x="167.5" y="58">G</text>
<text x="167.5" y="63.1">B</text>
<text x="10.3" y="85.9">B</text>
<text x="285.3" y="85.9">B</text>
<text x="76.8" y="110.2">4 CAN_RX</text>
<text x="68.3" y="120.1" transform="rotate(-90 68.3 120.1)">2</text>
<text x="10.3" y="135.9">C</text>
<text x="285.3" y="135.9">C</text>
<text x="10.3" y="185.9">D</text>
<text x="285.3" y="185.9">D</text>
<text x="35" y="199.9">1</text>
<text x="85" y="199.9">2</text>
<text x="135" y="199.9">3</text>
<text x="185" y="199.9">4</text>
<text x="235" y="199.9">5</text>
<text x="285" y="199.9">6</text>
</g>
<g font-size="1.8" fill="#006464">
<text x="42.4" y="25.2">+VBUS</text>
<text x="262.8" y="25.2">+3V3</text>
<text x="19.2" y="31.3">USB1</text>
<text x="34.5" y="35.2">VBUS</text>
<text x="48" y="30.6">C1</text>
<text x="48" y="34.6">1u</text>
<text x="56" y="30.6">C2</text>
<text x="56.1" y="34.6">1u</text>
<text x="60.2" y="34.1">+VBUS</text>
<text x="103.3" y="35.4">+VBUS</text>
<text x="119" y="35.9">U1</text>
<text x="135.8" y="35.4">+3V3</text>
<text x="147.2" y="32.9">+3V3</text>
<text x="156.9" y="33.4">3V3</text>
<text x="170.2" y="34.1">330R</text>
<text x="171.4" y="32.1">R1</text>
<text x="220.9" y="32.6">IMU1</text>
<text x="235.7" y="32.6">BMI270</text>
<text x="257.8" y="31.3">C3</text>
<text x="257.8" y="33.9">100n</text>
<text x="268" y="31.3">C4</text>
<text x="268" y="33.9">100n</text>
<text x="36.6" y="40.2">D-</text>
<text x="58.4" y="39">U2</text>
<text x="119.6" y="39">IN</text>
<text x="119.6" y="41.5">EN</text>
<text x="125.5" y="39">OUT</text>
<text x="135.6" y="40.7">C6</text>
<text x="36.6" y="42.8">D-</text>
<text x="36.6" y="45.3">D+</text>
<text x="36.6" y="47.9">D+</text>
<text x="101.6" y="42">C5</text>
<text x="102.1" y="44.8">1u</text>
<text x="111.2" y="42.8">NT1</text>
<text x="125.3" y="45.5" transform="rotate(-90 125.3 45.5)">GND</text>
<text x="135.6" y="44.8">1u</text>
<text x="162.3" y="46.6">STATUS1</text>
<text x="35.7" y="52.9">CC1</text>
<text x="152.3" y="52.4">R2</text>
<text x="35.7" y="55.5">CC2</text>
<text x="53.3" y="58">R3</text>
<text x="61" y="58">R4</text>
<text x="151.1" y="54.5">330R</text>
<text x="34.4" y="63.1">SBU1</text>
<text x="34.4" y="65.6">SBU2</text>
<text x="53.3" y="60.6">5k1</text>
<text x="61" y="60.6">5k1</text>
<text x="23.7" y="66.3" transform="rotate(-90 23.7 66.3)">SHIELD</text>
<text x="31.3" y="66.3" transform="rotate(-90 31.3 66.3)">GND</text>
<text x="140.9" y="84.9">+3V3</text>
<text x="228.5" y="87.5">+3V3</text>
<text x="19.3" y="92.6">CAN1</text>
<text x="43.1" y="90">+3V3</text>
<text x="48" y="95.4">C11</text>
<text x="54.8" y="95.4">C12</text>
<text x="65.9" y="90">+3V3</text>
<text x="111.7" y="93.8">+3V3</text>
<text x="149.9" y="92.3">C7</text>
<text x="149.9" y="94.8">100n</text>
<text x="160" y="92.6">C8</text>
<text x="160" y="95.1">1u</text>
<text x="238.8" y="93.6">C9</text>
<text x="248.9" y="93.8">C10</text>
<text x="34.5" y="96.1">VBUS</text>
<text x="35.7" y="101.2">CC1</text>
<text x="48" y="99.4">1u</text>
<text x="56.1" y="99.4">1u</text>
<text x="74.9" y="98.7">100n</text>
<text x="74.9" y="96.1">C13</text>
<text x="115.6" y="99.9">R5</text>
<text x="130.6" y="101.2">U5</text>
<text x="147.8" y="101.2">ESP32-S3-MINI-1U</text>
<text x="224.5" y="101.2">U4</text>
<text x="238.8" y="96.1">100n</text>
<text x="248.9" y="96.4">1u</text>
<text x="35.7" y="103.7">CC2</text>
<text x="60.7" y="104.7">U3</text>
<text x="111.2" y="107">JP1</text>
<text x="115.6" y="102.5">5k1</text>
<text x="131.3" y="105">EN</text>
<text x="144.4" y="105.8" transform="rotate(-90 144.4 105.8)">3V3</text>
<text x="150.5" y="107.5">RXD0</text>
<text x="150.8" y="105">TXD0</text>
<text x="225.3" y="107.5">SD</text>
<text x="232" y="105.9" transform="rotate(-90 232 105.9)">VDD</text>
<text x="36.6" y="108.8">D-</text>
<text x="36.6" y="111.4">D-</text>
<text x="36.6" y="113.9">D+</text>
<text x="49.2" y="112.6">120R</text>
<text x="51.7" y="110.8">R6</text>
<text x="62" y="111.4">CANL</text>
<text x="62" y="113.9">CANH</text>
<text x="69.4" y="110.3" transform="rotate(-90 69.4 110.3)">VCC</text>
<text x="71.3" y="113.9">Vref</text>
<text x="73.7" y="108.8">D</text>
<text x="73.7" y="111.4">R</text>
<text x="131.3" y="110.1">IO0</text>
<text x="131.3" y="112.6">IO1</text>
<text x="147.9" y="112.6">USB_D-</text>
<text x="225.3" y="110.1">SCK</text>
<text x="225.3" y="112.6">WS</text>
<text x="237.1" y="108.4" transform="rotate(-90 237.1 108.4)">Module</text>
<text x="36.6" y="116.4">D+</text>
<text x="69.4" y="117.1" transform="rotate(-90 69.4 117.1)">GND</text>
<text x="72.7" y="116.4">Rs</text>
<text x="99" y="114.1">+3V3</text>
<text x="131.3" y="115.2">IO2</text>
<text x="131.3" y="117.7">IO3</text>
<text x="147.9" y="115.2">USB_D+</text>
<text x="151.1" y="117.7">IO21</text>
<text x="225.3" y="115.2">L/R</text>
<text x="232" y="118.9" transform="rotate(-90 232 118.9)">GND</text>
<text x="237.1" y="117.8" transform="rotate(-90 237.1 117.8)">INMP441</text>
<text x="34.4" y="124.1">SBU1</text>
<text x="102.9" y="120.2">R7</text>
<text x="102.9" y="122.8">5k1</text>
<text x="109.2" y="120.2">R8</text>
<text x="109.2" y="122.8">5k1</text>
<text x="131.3" y="120.2">IO4</text>
<text x="131.3" y="122.8">IO5</text>
<text x="131.3" y="125.3">IO6</text>
<text x="151.1" y="120.2">IO26</text>
<text x="151.1" y="122.8">IO33</text>
<text x="151.1" y="125.3">IO34</text>
<text x="179" y="121.8">+3V3</text>
<text x="23.7" y="127.3" transform="rotate(-90 23.7 127.3)">SHIELD</text>
<text x="31.3" y="127.3" transform="rotate(-90 31.3 127.3)">GND</text>
<text x="34.4" y="126.6">SBU2</text>
<text x="131.3" y="127.9">IO7</text>
<text x="131.3" y="130.4">IO8</text>
<text x="151.1" y="127.9">IO35</text>
<text x="151.1" y="130.4">IO36</text>
<text x="176.5" y="127.9">R9</text>
<text x="176.5" y="130.4">5k1</text>
<text x="182.9" y="130.4">5k1</text>
<text x="182.9" y="127.9">R10</text>
<text x="131.3" y="132.9">IO9</text>
<text x="131.3" y="135.5">IO10</text>
<text x="151.1" y="132.9">IO37</text>
<text x="151.1" y="135.5">IO38</text>
<text x="131.3" y="138">IO11</text>
<text x="131.3" y="140.6">IO12</text>
<text x="131.3" y="143.1">IO13</text>
<text x="151.1" y="138">IO39</text>
<text x="151.1" y="140.6">IO40</text>
<text x="151.1" y="143.1">IO41</text>
<text x="131.3" y="145.6">IO14</text>
<text x="131.3" y="148.2">IO15</text>
<text x="151.1" y="145.6">IO42</text>
<text x="151.1" y="148.2">IO45</text>
<text x="219.7" y="148.2">MH1</text>
<text x="231.1" y="148.2">MH2</text>
<text x="242.6" y="148.2">MH3</text>
<text x="20.5" y="152">IMU2</text>
<text x="34.5" y="155.8">VBUS</text>
<text x="131.3" y="150.7">IO16</text>
<text x="131.3" y="153.3">IO17</text>
<text x="131.3" y="155.8">IO18</text>
<text x="151.1" y="150.7">IO46</text>
<text x="151.1" y="153.3">IO47</text>
<text x="151.1" y="155.8">IO48</text>
<text x="35.7" y="160.9">CC1</text>
<text x="144.4" y="157" transform="rotate(-90 144.4 157)">GND</text>
<text x="35.7" y="163.4">CC2</text>
<text x="36.6" y="168.5">D-</text>
<text x="36.6" y="171">D-</text>
<text x="36.6" y="173.6">D+</text>
<text x="36.6" y="176.1">D+</text>
<text x="34.4" y="183.7">SBU1</text>
<text x="23.7" y="186.9" transform="rotate(-90 23.7 186.9)">SHIELD</text>
<text x="31.3" y="186.9" transform="rotate(-90 31.3 186.9)">GND</text>
<text x="34.4" y="186.3">SBU2</text>
</g>
<g font-size="1.8" fill="#a90000">
<text x="41.9" y="34">A4</text>
<text x="41.8" y="41.7">B7</text>
<text x="41.9" y="39.1">A7</text>
<text x="59" y="41.7">1</text>
<text x="63.2" y="38.8" transform="rotate(-90 63.2 38.8)">5</text>
<text x="66.6" y="41.7">6</text>
<text x="117.4" y="37.8">1</text>
<text x="117.4" y="40.4">3</text>
<text x="130.1" y="37.8">5</text>
<text x="41.8" y="46.7">B6</text>
<text x="41.9" y="44.2">A6</text>
<text x="59" y="44.2">3</text>
<text x="66.6" y="44.2">4</text>
<text x="124.2" y="47.7" transform="rotate(-90 124.2 47.7)">2</text>
<text x="41.9" y="51.8">A5</text>
<text x="41.8" y="54.4">B5</text>
<text x="161.9" y="55.6">4</text>
<text x="41.8" y="64.5">B8</text>
<text x="41.9" y="62">A8</text>
<text x="22.6" y="71.2" transform="rotate(-90 22.6 71.2)">S1</text>
<text x="30.2" y="71.1" transform="rotate(-90 30.2 71.1)">A1</text>
<text x="41.9" y="95">A4</text>
<text x="41.9" y="100.1">A5</text>
<text x="143.3" y="101" transform="rotate(-90 143.3 101)">3</text>
<text x="230.9" y="101" transform="rotate(-90 230.9 101)">5</text>
<text x="41.8" y="102.6">B5</text>
<text x="41.9" y="107.7">A7</text>
<text x="68.3" y="104.8" transform="rotate(-90 68.3 104.8)">3</text>
<text x="76.8" y="107.7">1</text>
<text x="128.2" y="103.9">45</text>
<text x="156.2" y="103.9">39</text>
<text x="156.2" y="106.4">40</text>
<text x="222.8" y="106.4">4</text>
<text x="41.8" y="110.2">B7</text>
<text x="41.9" y="112.8">A6</text>
<text x="59" y="110.2">6</text>
<text x="59" y="112.8">7</text>
<text x="76.8" y="112.8">5</text>
<text x="76.8" y="110.2">4</text>
<text x="128.8" y="111.5">5</text>
<text x="128.8" y="109">4</text>
<text x="156.2" y="111.5">23</text>
<text x="222.8" y="109">3</text>
<text x="222.8" y="111.5">2</text>
<text x="41.8" y="115.3">B6</text>
<text x="76.8" y="115.3">8</text>
<text x="128.8" y="114">6</text>
<text x="128.8" y="116.6">7</text>
<text x="128.8" y="119.1">8</text>
<text x="156.2" y="114">24</text>
<text x="156.2" y="116.6">25</text>
<text x="156.2" y="119.1">26</text>
<text x="222.8" y="114">1</text>
<text x="41.8" y="125.5">B8</text>
<text x="41.9" y="122.9">A8</text>
<text x="128.2" y="124.2">10</text>
<text x="128.8" y="121.7">9</text>
<text x="156.2" y="121.7">28</text>
<text x="156.2" y="124.2">29</text>
<text x="230.9" y="121.4" transform="rotate(-90 230.9 121.4)">6</text>
<text x="128.2" y="126.7">11</text>
<text x="128.2" y="129.3">12</text>
<text x="128.2" y="131.8">13</text>
<text x="156.2" y="126.7">31</text>
<text x="156.2" y="129.3">32</text>
<text x="156.2" y="131.8">33</text>
<text x="22.6" y="132.1" transform="rotate(-90 22.6 132.1)">S1</text>
<text x="30.2" y="132.1" transform="rotate(-90 30.2 132.1)">A1</text>
<text x="128.2" y="134.4">14</text>
<text x="128.2" y="136.9">15</text>
<text x="156.2" y="134.4">34</text>
<text x="156.2" y="136.9">35</text>
<text x="128.2" y="139.4">16</text>
<text x="128.2" y="142">17</text>
<text x="156.2" y="139.4">36</text>
<text x="156.2" y="142">37</text>
<text x="128.2" y="144.5">18</text>
<text x="128.2" y="147.1">19</text>
<text x="128.2" y="149.6">20</text>
<text x="156.2" y="144.5">38</text>
<text x="156.2" y="147.1">41</text>
<text x="156.2" y="149.6">44</text>
<text x="41.9" y="154.7">A4</text>
<text x="128.2" y="152.1">21</text>
<text x="128.2" y="154.7">22</text>
<text x="156.2" y="152.1">27</text>
<text x="156.2" y="154.7">30</text>
<text x="41.9" y="159.8">A5</text>
<text x="143.3" y="159.5" transform="rotate(-90 143.3 159.5)">1</text>
<text x="41.8" y="162.3">B5</text>
<text x="41.9" y="167.4">A7</text>
<text x="41.8" y="169.9">B7</text>
<text x="41.9" y="172.5">A6</text>
<text x="41.8" y="175">B6</text>
<text x="41.8" y="185.2">B8</text>
<text x="41.9" y="182.6">A8</text>
<text x="22.6" y="191.8" transform="rotate(-90 22.6 191.8)">S1</text>
<text x="30.2" y="191.8" transform="rotate(-90 30.2 191.8)">A1</text>
</g>
<g font-size="1.8" fill="#c200c2">
<text x="49.5" y="41.6">USBD-</text>
<text x="72.4" y="41.6">USB_D-</text>
<text x="49.5" y="44.1">USBD+</text>
<text x="72.4" y="44.1">USB_D+</text>
<text x="161.3" y="114">USB_D+</text>
<text x="161.3" y="111.4">USB_D-</text>
</g>
<g font-size="1.8" fill="#00f">
<text x="250.2" y="46.6">IMU1_INT2</text>
<text x="250.2" y="44.1">IMU1_INT1</text>
<text x="47" y="51.7">USB_CC1</text>
<text x="169.5" y="50.5">2 STATUS_LED1</text>
<text x="205.3" y="53">IMU1_SDA</text>
<text x="205.4" y="50.5">IMU1_SCL</text>
<text x="47" y="54.3">USB_CC2</text>
<text x="169.5" y="55.6">3 STATUS_LED2</text>
<text x="169.5" y="60.7">1 STATUS_LED3</text>
<text x="76.8" y="107.7">1 CAN_TX</text>
<text x="123.2" y="103.8">EN</text>
<text x="213" y="106.3">I2S_SD</text>
<text x="113.1" y="111.4">STATUS_LED2</text>
<text x="113.1" y="114">STATUS_LED1</text>
<text x="118.8" y="108.9">BOOT_SEL 4</text>
<text x="211.9" y="114">I2S_L/R</text>
<text x="212" y="108.9">I2S_SCL</text>
<text x="212.9" y="111.4">I2S_WS</text>
<text x="113.1" y="116.5">STATUS_LED3</text>
<text x="161.3" y="119">I2S_SCL</text>
<text x="116.5" y="124.1">IMU2_SCL</text>
<text x="161.3" y="124.1">I2S_SD</text>
<text x="161.3" y="121.6">I2S_L/R</text>
<text x="115.9" y="131.7">IMU2_INT1</text>
<text x="115.9" y="129.2">IMU2_INT2</text>
<text x="116.4" y="126.7">IMU2_SDA</text>
<text x="161.3" y="131.7">IMU1_SCL</text>
<text x="118.4" y="134.3">CAN_RX</text>
<text x="118.7" y="136.8">CAN_TX</text>
<text x="161.3" y="134.3">IMU1_SDA</text>
<text x="161.3" y="136.8">IMU1_INT1</text>
<text x="161.3" y="139.4">IMU1_INT2</text>
<text x="161.3" y="152.1">I2S_WS</text>
<text x="52.1" y="160.9">IMU2_INT1</text>
<text x="52.1" y="172.4">IMU2_SDA</text>
<text x="52.1" y="169.8">IMU2_SCL</text>
<text x="52.1" y="183.8">IMU2_INT2</text>
</g>
<g font-size="1.8" fill="#480048">
<text x="48.3" y="107.6">CAN-</text>
<text x="48.3" y="115.2">CAN+</text>
</g>
<g font-size="1.4" fill="#a90000">
<text x="219.1" y="35.3">3</text>
<text x="244.5" y="35.3">5</text>
<text x="219.1" y="37.8">2</text>
<text x="244" y="40.4">12</text>
<text x="244.5" y="37.8">8</text>
<text x="218.6" y="42.9">10</text>
<text x="218.6" y="45.5">11</text>
<text x="244.5" y="44.2">4</text>
<text x="244.5" y="46.7">9</text>
<text x="218.6" y="50.5">13</text>
<text x="218.6" y="53.1">14</text>
<text x="244.5" y="53.1">7</text>
<text x="219.1" y="55.6">1</text>
<text x="244.5" y="55.6">6</text>
</g>
<g font-size="1.4" fill="#006464">
<text x="223.3" y="36.3">ASCX</text>
<text x="223.3" y="38.8">ASDX</text>
<text x="236.8" y="36.3">VDDIO</text>
<text x="238.3" y="41.4">CSB</text>
<text x="238.4" y="38.8">VDD</text>
<text x="223.3" y="43.9">OSCB</text>
<text x="223.3" y="46.5">OSDO</text>
<text x="238" y="45.2">INT1</text>
<text x="238" y="47.7">INT2</text>
<text x="223.3" y="51.5">SCX</text>
<text x="223.3" y="54.1">SDX</text>
<text x="223.3" y="56.6">SDO</text>
<text x="236.7" y="56.6">GNDIO</text>
<text x="238.2" y="54.1">GND</text>
</g>
<text font-size=".9" fill="#840000" x="50.8" y="26.2">5V</text>
<g font-size=".9" fill="#006464">
<text x="53.4" y="25.2">PWR_FLAG</text>
<text x="122.6" y="35.9">TLV75533PDBV</text>
<text x="64.7" y="38.9">USBLC6-2SC6</text>
<text x="129.6" y="41.9">PWR_FLAG</text>
<text x="53.4" y="90">PWR_FLAG</text>
<text x="70.1" y="105.2">SN65HVD232</text>
</g>
<g font-size=".9" fill="#840084">
<text x="47.8" y="38.9">USB_dif</text>
<text x="120.1" y="99.6">Signals</text>
<text x="167.1" y="107.5">USB_dif</text>
<text x="45.5" y="119.7">CAN_dif</text>
</g>
<text font-size=".9" fill="#f00" x="132.6" y="36.4">3V3</text>
<text font-size=".9" fill="#c2c200" x="23.1" y="75.2">GND</text>
<g font-size=".4" fill="#00f">
<text x="166.4" y="35.5">PWR_RDY</text>
<text x="115.6" y="40.6">LDO_EN</text>
<text x="158.7" y="55.8">STATUS</text>
</g>
</svg>
